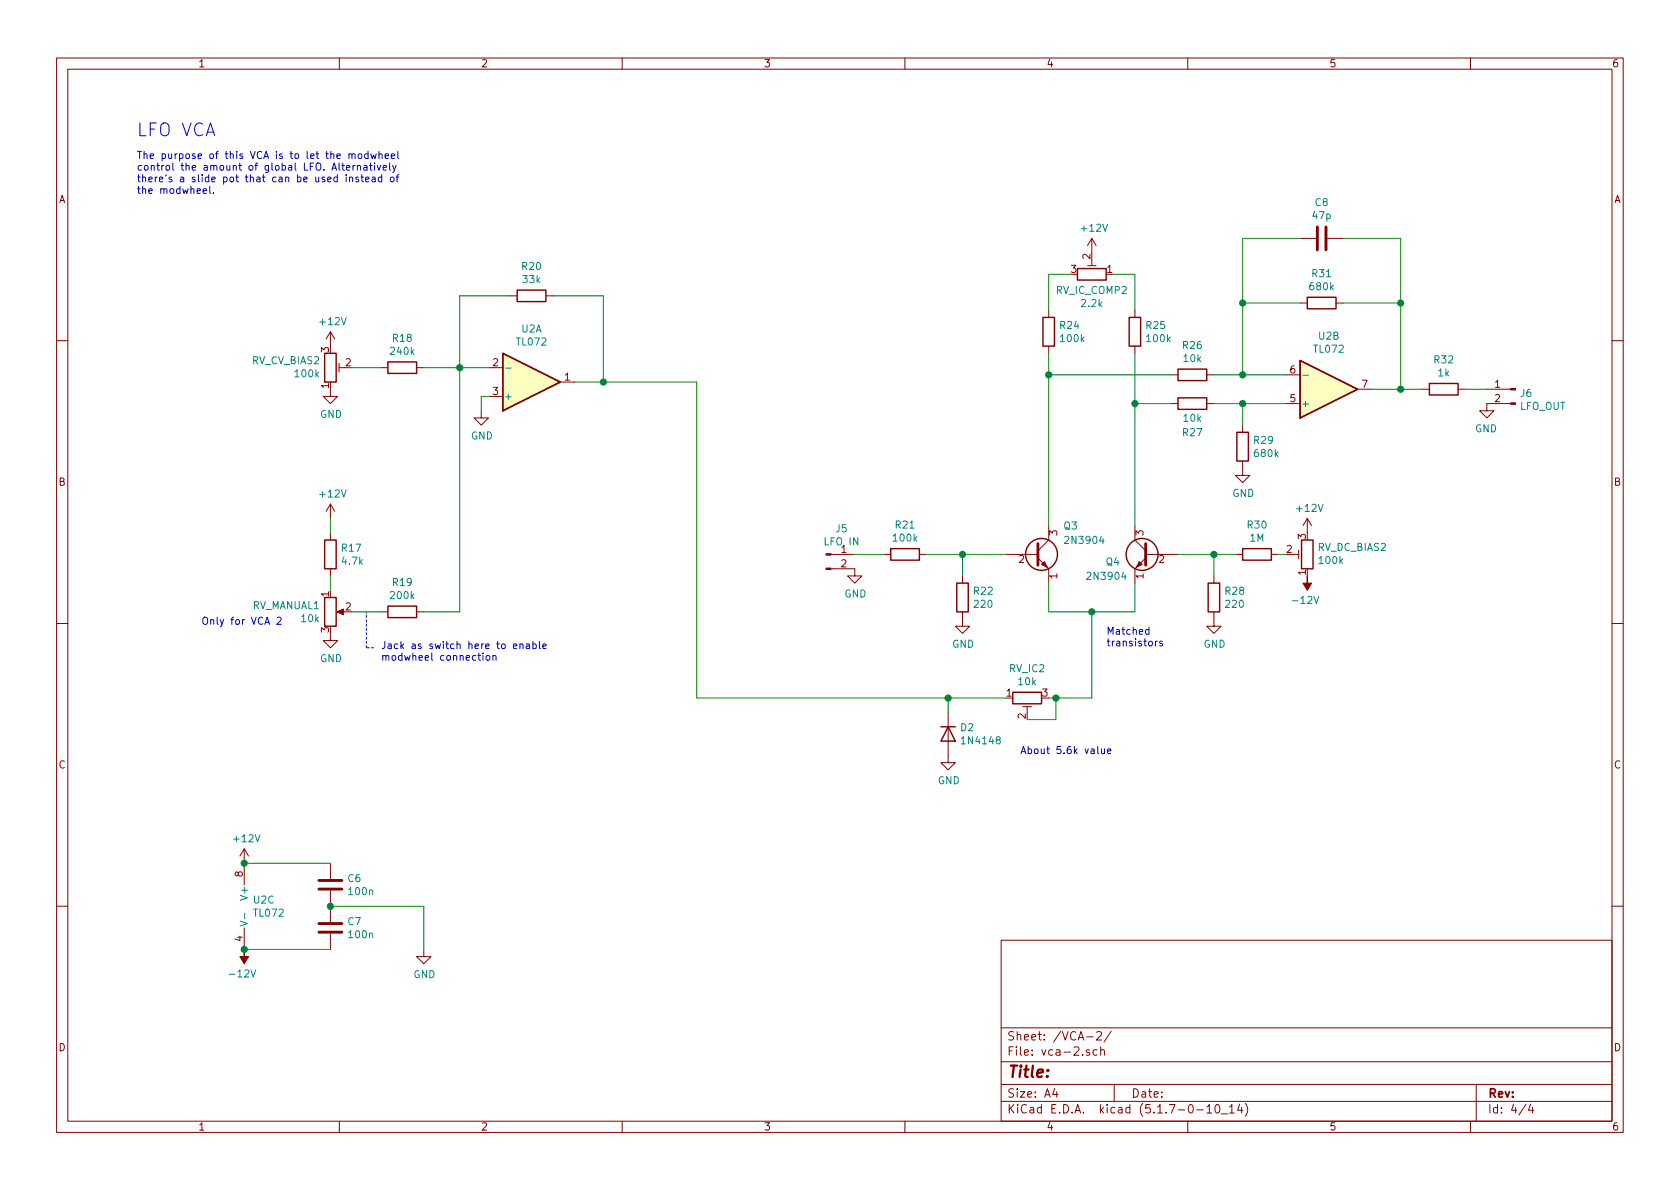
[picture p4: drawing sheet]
<svg xmlns="http://www.w3.org/2000/svg" width="297mm" height="210mm" viewBox="0 0 297 210" stroke-linecap="round" stroke-linejoin="round" font-family="sans-serif">
<g fill="none" stroke="#840000" stroke-width=".18">
<path d="M10 10.3h277v189.9h-277zM12 12.2h273v186.1h-273zM60 10.3v1.9M110 10.3v1.9M160 10.3v1.9M210 10.3v1.9M260 10.3v1.9M58.4 58.7v2.5M58.4 58.7l-.7 1.2M58.4 58.7l.8 1.2M90.2 52.3h1.2M96.5 52.3h1.3"/>
<path d="M185.4 54.9v1.2M192.3 47h1.5M193 42.2l-.7 1.2M193 42.2v2.5M193 46v1M193 42.2l.8 1.2M200.7 54.9v1.2M229.9 42.2h2.8M229.9 53.6h1.2M234.7 42.2h2.8M236.2 53.6h1.3M10 60.2h2"/>
<path d="M58.4 68.8v1.3h1.3l-1.3 1.3-1.3-1.3h1.3M59.9 65h1.1M59.9 64.3v1.5M67.3 65h1.3M73.7 65h1.2M85.1 72.6v1.3h1.3l-1.3 1.3-1.3-1.3h1.3M86.4 65h2.5M86.4 70.1h2.5M99.1 67.6h2.5M185.4 61.2v1.3M200.7 61.2v1.3M207 71.4h1.3"/>
<path d="M207 66.3h1.3M213.4 71.4h1.2M213.4 66.3h1.2M219.7 75.2v1.2M227.3 71.4h2.6M227.3 66.3h2.6M240 68.8h2.6M251.5 68.8h1.2M257.8 68.8h1.3M262.9 68.8h4.2M267.1 71.4h-4.2v1.2h-1.3l1.3 1.3 1.3-1.3h-1.3M285 60.2h2"/>
<path d="M58.4 89.1v2.6M58.4 94.2v1.3M58.4 89.1l-.7 1.3M58.4 89.1l.8 1.3M146.9 98h4.2M156.2 98h1.3M162.6 98h1.2M177.8 98h5.7M183.5 98.7l1.9 1.9v2.5M185.4 93v2.5l-1.9 1.9M200.7 93v2.5l1.9 1.9M202.6 98.7l-1.9 1.9v2.5"/>
<path d="M202.6 98h5.7M218.4 98h1.3M219.7 81.5v2.6h1.3l-1.3 1.2-1.3-1.2h1.3M224.8 98h1.3M228.6 98h1M229.6 97.3v1.5M231.1 91.7l-.7 1.3M231.1 91.7v2.5M231.1 91.7l.8 1.3M10 110.3h2M58.4 112v1.3h1.3l-1.3 1.2-1.3-1.2h1.3M58.4 100.6v1.2"/>
<path d="M59.9 108.2h1.1M67.3 108.2h1.3M73.7 108.2h1.2M146.9 100.6h4.2v1.2h1.3l-1.3 1.3-1.2-1.3h1.2M170.2 108.2v2.5h1.2l-1.2 1.3-1.3-1.3h1.3M170.2 101.8v1.3M214.6 108.2v2.5h1.3l-1.3 1.3-1.2-1.3h1.2M214.6 101.8v1.3M285 110.3h2M167.6 126v8.9h1.3l-1.3 1.2-1.2-1.2h1.2M180.8 125h1.6M181.6 125v1"/>
<path d="M43.2 150.1v6.4M43.2 150.1l-.8 1.3M43.2 150.1l.7 1.3M58.4 152.6v2.8M58.4 157.5v5.6M10 160.2h2M43.2 164.1v3.8M58.4 165.1v2.8M74.9 167.9v1.3h1.3l-1.3 1.2-1.2-1.2h1.2M177 166.3h108v32h-108zM285 160.2h2M60 198.3v1.9"/>
<path d="M110 198.3v1.9M160 198.3v1.9M177 194.8h108M177 191.8h108M177 187.8h108M177 181.8h108M186.5 192.5l-.4 1h1M186.8 193v1M192.1 183.4h1.2M192.6 185.7a.37 .37 0 0 0-.6 .1l.1 .2 .5 .2 .1 .1-.2 .3-.5-.1M193.9 182.6l.2-.2h.4l.3 .4-1 1.1h1M194 185.7l-.5-.1-.2 .3v.6l.2 .1 .5-.1"/>
<path d="M194.6 185.7h.1a.37 .37 0 0 1 .6 .1v.8M194.6 185.1v1.5M196.5 182.3l-1.3 2M197 191.8v3M210 198.3v1.9M211.6 196.3h1.2M213.4 195.8l.4-.5v1.5M213.4 196.8h.8M215 195.4l.3-.1a.94 .94 0 0 1 0 1.5 .8 .8 0 0 1-.6-.6 .8 .8 0 0 1 .3-.8zM216 197h1.1M217.4 195.8l.4-.5v1.5M217.4 196.8h.8"/>
<path d="M219.2 195.2l-.4 1.1h.9M219.5 195.8v1M220.2 195.1a1.71 1.71 0 0 1 0 2.3M260 198.3v1.9M261 191.8v6.5M269.8 195.2l-1.2 2M270.6 195.2l-.3 1.1h.9M271 195.8v1"/>
</g>
<g fill="#ffffc2" stroke="#ffffc2" stroke-width=".18">
<path d="M88.9 62.5l10.2 5.1-10.2 5z"/>
<path d="M229.9 63.7l10.1 5.1-10.1 5.1z"/>
</g>
<g fill="none" stroke="#840000" stroke-width=".25">
<path d="M91.4 51.3h5.1v2h-5.1zM184.4 56.1h2v5.1h-2zM190.5 47.5h5.1v2h-5.1zM199.6 56.1h2.1v5.1h-2.1zM231.1 52.6h5.1v2h-5.1zM57.4 62.5h2v5.1h-2zM68.6 64h5.1v2h-5.1zM88.9 62.5l10.2 5.1-10.2 5zM208.3 65.3h5.1v2h-5.1zM208.3 70.4h5.1v2h-5.1zM218.7 76.4h2v5.1h-2zM229.9 63.7l10.1 5.1-10.1 5.1z"/>
<path d="M252.7 67.8h5.1v2h-5.1zM57.4 95.5h2v5.1h-2zM157.5 97h5.1v2.1h-5.1zM219.7 97h5.1v2.1h-5.1zM230.1 95.5h2.1v5.1h-2.1zM57.4 105.7h2v5h-2zM68.6 107.2h5.1v2h-5.1zM169.2 103.1h2v5.1h-2zM213.6 103.1h2v5.1h-2zM166.4 128.5h2.5M167.6 128.5l1.3 2.6h-2.5zM179.1 122.4h5v2.1h-5z"/>
<circle cx="184.1" cy="98" r="2.82"/>
<circle cx="201.9" cy="98" r="2.82"/>
</g>
<path d="M89.4 65.1h1M230.4 66.4h.9M42.5 162.9l1.2 .4-1.2 .4M43.3 161.5v1" fill="none" stroke="#008484" stroke-width=".18"/>
<g fill="#840000" stroke="#840000" stroke-width=".18">
<path d="M43.2 167.9v1.3h.7l-.7 1.2-.8-1.2h.8z"/>
<path d="M59.6 108.2l1.1-.5v1z"/>
<path d="M267.1 71.2h.9v.3h-.9z"/>
<path d="M267.1 68.7h.9v.3h-.9z"/>
<path d="M184.7 99.3l.5 1-1.1-.5z"/>
<path d="M201.4 99.3l.5 .5-1 .5z"/>
<path d="M146 100.5h.9v.2h-.9z"/>
<path d="M146 97.9h.9v.3h-.9z"/>
<path d="M231.1 101.8v1.3h.8l-.8 1.3-.7-1.3h.7z"/>
</g>
<path d="M232.9 40.1v4.1M234.4 40.1v4.1M183.5 96.1v3.8M202.6 96.1v3.8M56.4 157.2h4.1M56.4 155.7h4.1M56.4 164.8h4.1M56.4 163.3h4.1" fill="none" stroke="#840000" stroke-width=".51"/>
<path d="M64.8 114.5v-6.3M66 114.5h-1.2" fill="none" stroke="#0000c2" stroke-width=".18" stroke-dasharray=".4 .4"/>
<g fill="none" stroke="#008400" stroke-width=".18">
<path d="M90.2 52.3h-8.9v55.9h-6.4M97.8 52.3h8.9v15.3M189.2 48.5h-3.8v6.4M196.8 48.5h3.9v6.4M219.7 53.6h10.2M229.9 42.2h-10.2v24.1M237.5 53.6h10.1M237.5 42.2h10.1v26.6M62.2 65h5.1M74.9 65h11.5M86.4 70.1h-1.3v2.5M101.6 67.6h21.6v55.8h54.6"/>
<path d="M185.4 62.5v30.5M185.4 66.3h21.6M200.7 62.5v30.5M200.7 71.4h6.3M214.6 71.4h12.7M214.6 66.3h12.7M219.7 71.4v3.8M242.6 68.8h8.9M259.1 68.8h3.8M58.4 91.7v2.5M151.1 98h5.1M163.8 98h14"/>
<path d="M170.2 98v3.8M208.3 98h10.1M214.6 98v3.8M226.1 98h1.2M58.4 101.8v2.6M62.2 108.2h5.1M185.4 103.1v5.1h15.3v-5.1M193 108.2v15.2h-7.6M167.6 123.4v2.6M186.7 123.4v3.8h-5.1M43.2 152.6h15.2M43.2 167.9h15.2"/>
<path d="M58.4 160.3h16.5v7.6"/>
</g>
<g fill="none" stroke="#0000c2" stroke-width=".18">
<path d="M35.9 33.8l.6-.1v-.3h-.4l-.2 .1 .1 .7h.5M37.1 32.9v1.1l.2 .2M37.7 34.1v.1M61.2 30.9v.1M61.2 31.3v.9M61.3 29.7l.6-.1-.1-.3h-.4l-.1 .1v.6h.5M61.7 27.3l.2-.1h.3v.8M61.7 27.2v.8M61.8 31.4l.2-.1 .3 .1 .1 .8M61.8 31.3v.9M62.2 27.4l.2-.2h.3l.1 .8M62.4 29.3v.8"/>
<path d="M62.8 29.3l-.4 .2M63.2 29.4l.2-.1h.3l.1 .8M63.2 29.3v.8M63.4 31.4l-.3-.1-.2 .2 .1 .2 .4 .1v.3h-.5M63.4 27.2h.4l.2 .2v.4l-.2 .2h-.4l-.1-.2zM63.8 31.3h.5M64 30.9v1.1l.3 .2M64.3 29.3h.5l.1 .8M64.6 31.7l.7-.1-.1-.2-.4-.1-.2 .2 .1 .6h.5M64.9 29.6h-.4l-.2 .2v.2h.6M65.1 27.2h-.4l-.2 .2 .1 .6h.5M65.1 26.8v1.2"/>
<path d="M65.3 29.3h.5M65.5 28.8v1.1l.3 .2M65.6 27.2l.2 .8 .2-.6 .3 .6 .2-.8M65.8 31.4h.5v.8M66.2 28.8v.2M66.2 29.3v.8M66.3 31.6l-.4 .1-.2 .1 .2 .4 .4-.1M66.7 29.3l.3 .8 .3-.8M67 27.3l.2-.1h.3l.1 .8M67 26.8v1.2M67.5 31.4l-.4-.1-.2 .2 .1 .6h.5M67.5 30.9v1.3"/>
<path d="M67.7 29.7l.7-.1-.1-.3h-.4l-.2 .1 .1 .6h.5M68.1 27.6l.6-.1v-.3h-.4l-.2 .2v.6h.6M68.9 28.8v1.1l.2 .2M69.1 31.4l.3-.1 .2 .1 .1 .5-.2 .2-.3 .1-.1-.2-.1-.5zM69.2 27.6l.6-.1-.1-.3h-.3l-.2 .2v.6h.5M69.4 29.3l.3 .8M70 29.3l-.4 1.1-.2 .1M70 31.3h.5M70.3 26.8v1.1l.2 .1M70.5 30.9l-.3 .2v1.1M49 109.3l.5-.2 .2 .4v.2l-.8 .7h.8M84.5 115.9h.5"/>
<path d="M84.7 115.5v1.1l.3 .2M85.4 115.5v.1M85.4 115.9v.9M86.1 116l.3-.1 .2 .2-.1 .6-.3 .1-.3-.3zM87.1 116l.2-.1 .3 .1 .1 .8M87.1 115.9v.9M90.8 114.3l.6-.1-.1-.3h-.3l-.2 .1v.6h.5M91.9 114l.2-.1h.3l.1 .8M91.9 113.9v.8M93.1 113.9h.4l.1 .8M93.6 114.2h-.4l-.2 .2 .1 .2h.5M94.2 113.9h.4l.2 .2-.1 .5h-.5"/>
<path d="M94.2 113.4v1.3M95.4 113.4v1.1l.2 .2M96 114.3l.6-.1-.1-.3h-.3l-.2 .1v.6h.5M203.1 111.4l-.3-.1-.3 .3 .2 .5h.4M203.1 110.9v1.3M204.6 113.4l-.3 .2M205.5 113.4h-.3l-.2 .2 .1 .1 .4 .2v.3h-.5M194.1 132v1.1l.2 .2M194.7 132.4l.1 .8 .3 .1 .2-.2M195.3 132.4v.9M195.8 132.8l.6-.1v-.2l-.4-.1-.2 .2 .1 .6h.5"/>
</g>
<g fill="#008400" stroke="#008400" stroke-width=".25">
<circle cx="170.2" cy="98" r=".51"/>
<circle cx="43.2" cy="167.9" r=".51"/>
<circle cx="43.2" cy="152.6" r=".51"/>
<circle cx="58.4" cy="160.3" r=".51"/>
<circle cx="193" cy="108.2" r=".51"/>
<circle cx="247.7" cy="53.6" r=".51"/>
<circle cx="219.7" cy="53.6" r=".51"/>
<circle cx="247.7" cy="68.8" r=".51"/>
<circle cx="167.6" cy="123.4" r=".51"/>
<circle cx="214.6" cy="98" r=".51"/>
<circle cx="81.3" cy="65" r=".51"/>
<circle cx="219.7" cy="66.3" r=".51"/>
<circle cx="185.4" cy="66.3" r=".51"/>
<circle cx="200.7" cy="71.4" r=".51"/>
<circle cx="219.7" cy="71.4" r=".51"/>
<circle cx="186.7" cy="123.4" r=".51"/>
<circle cx="106.7" cy="67.6" r=".51"/>
</g>
<text font-size="3.1" fill="#0000c2" x="24.1" y="24.1">LFO VCA</text>
<text font-size="2.8" fill="#840000" x="178" y="190.5">Title:</text>
<g font-size="2.1" fill="#840000">
<text x="178" y="184">Sheet: /VCA-2/</text>
<text x="178" y="186.7">File: vca-2.sch</text>
<text x="178" y="196.9">KiCad E.D.A. kicad (5.1.7-0-10_14)</text>
<text x="178" y="194.1">Size: A4</text>
<text x="200" y="194.1">Date:</text>
<text x="263" y="194.1">Rev:</text>
<text x="263" y="196.9">Id: 4/4</text>
</g>
<g font-size="1.8" fill="#840000">
<text x="35" y="11.9">1</text>
<text x="85" y="11.9">2</text>
<text x="135" y="11.9">3</text>
<text x="185" y="11.9">4</text>
<text x="235" y="11.9">5</text>
<text x="285" y="11.9">6</text>
<text x="10.4" y="35.9">A</text>
<text x="285.4" y="35.9">A</text>
<text x="192.8" y="45.8" transform="rotate(-90 192.8 45.8)">2</text>
<text x="189.4" y="48.3">3</text>
<text x="195.7" y="48.3">1</text>
<text x="58.2" y="62.3" transform="rotate(-90 58.2 62.3)">3</text>
<text x="61.1" y="64.8">2</text>
<text x="87.1" y="64.8">2</text>
<text x="58.2" y="68.7" transform="rotate(-90 58.2 68.7)">1</text>
<text x="87.1" y="69.8">3</text>
<text x="99.8" y="67.3">1</text>
<text x="228.1" y="71.1">5</text>
<text x="228.1" y="66">6</text>
<text x="240.8" y="68.6">7</text>
<text x="264.3" y="68.6">1</text>
<text x="264.3" y="71.1">2</text>
<text x="10.4" y="85.9">B</text>
<text x="285.4" y="85.9">B</text>
<text x="186.9" y="94.7" transform="rotate(-90 186.9 94.7)">3</text>
<text x="202.2" y="94.7" transform="rotate(-90 202.2 94.7)">3</text>
<text x="230.9" y="95.3" transform="rotate(-90 230.9 95.3)">3</text>
<text x="148.7" y="97.8">1</text>
<text x="148.7" y="100.3">2</text>
<text x="180.2" y="99.6">2</text>
<text x="204.9" y="99.6">2</text>
<text x="227.5" y="97.8">2</text>
<text x="230.9" y="101.7" transform="rotate(-90 230.9 101.7)">1</text>
<text x="58.2" y="105.5" transform="rotate(-90 58.2 105.5)">1</text>
<text x="61.1" y="107.9">2</text>
<text x="186.9" y="102.3" transform="rotate(-90 186.9 102.3)">1</text>
<text x="202.2" y="102.3" transform="rotate(-90 202.2 102.3)">1</text>
<text x="58.2" y="111.9" transform="rotate(-90 58.2 111.9)">3</text>
<text x="178" y="123.2">1</text>
<text x="184.3" y="123.2">3</text>
<text x="181.4" y="127.1" transform="rotate(-90 181.4 127.1)">2</text>
<text x="10.4" y="135.9">C</text>
<text x="285.4" y="135.9">C</text>
<text x="42.9" y="155" transform="rotate(-90 42.9 155)">8</text>
<text x="42.9" y="166.5" transform="rotate(-90 42.9 166.5)">4</text>
<text x="10.4" y="185.9">D</text>
<text x="285.4" y="185.9">D</text>
<text x="35" y="199.9">1</text>
<text x="85" y="199.9">2</text>
<text x="135" y="199.9">3</text>
<text x="185" y="199.9">4</text>
<text x="235" y="199.9">5</text>
<text x="285" y="199.9">6</text>
</g>
<g font-size="1.8" fill="#0000c2">
<text x="24.1" y="28.1">The purpose of this VCA is to let the modwheel</text>
<text x="24.1" y="30.2">control the amount of global LFO. Alternatively</text>
<text x="24.1" y="32.2">theres a slide pot that can be used instead of</text>
<text x="24.1" y="34.3">the modwheel.</text>
<text x="35.6" y="110.5">Only for VCA 2</text>
<text x="195.6" y="112.2">Matched</text>
<text x="67.3" y="114.8">Jack as switch here to enable</text>
<text x="67.3" y="116.8">modwheel connection</text>
<text x="195.6" y="114.3">transistors</text>
<text x="180.3" y="133.3">About 5.6k value</text>
</g>
<g font-size="1.8" fill="#008484">
<text x="191.3" y="41">+12V</text>
<text x="232.2" y="38.8">47p</text>
<text x="232.6" y="36.4">C8</text>
<text x="92.4" y="47.7">R20</text>
<text x="92.5" y="50.1">33k</text>
<text x="186.8" y="52">RV_IC_COMP2</text>
<text x="231.7" y="51.3">680k</text>
<text x="232.1" y="49">R31</text>
<text x="56.7" y="57.5">+12V</text>
<text x="92.2" y="58.8">U2A</text>
<text x="187.5" y="58.2">R24</text>
<text x="191.3" y="54.3">2.2k</text>
<text x="202.7" y="58.2">R25</text>
<text x="44.5" y="64.4">RV_CV_BIAS2</text>
<text x="69.2" y="62.8">240k</text>
<text x="69.5" y="60.4">R18</text>
<text x="91.4" y="61.1">TL072</text>
<text x="187.6" y="60.5">100k</text>
<text x="202.9" y="60.5">100k</text>
<text x="209.2" y="61.7">R26</text>
<text x="209.3" y="64">10k</text>
<text x="232.4" y="62.4">TL072</text>
<text x="233.2" y="60.1">U2B</text>
<text x="253.6" y="64.3">R32</text>
<text x="52.3" y="66.7">100k</text>
<text x="89" y="70.7">+</text>
<text x="254.3" y="66.6">1k</text>
<text x="268.9" y="70.2">J6</text>
<text x="56.6" y="73.9">GND</text>
<text x="83.3" y="77.7">GND</text>
<text x="209.2" y="77.1">R27</text>
<text x="209.3" y="74.6">10k</text>
<text x="230" y="72">+</text>
<text x="260.8" y="76.4">GND</text>
<text x="268.7" y="72.5">LFO_OUT</text>
<text x="221.8" y="78.5">R29</text>
<text x="221.9" y="80.8">680k</text>
<text x="56.7" y="88">+12V</text>
<text x="217.9" y="87.9">GND</text>
<text x="147.8" y="94.1">J5</text>
<text x="158.1" y="95.8">100k</text>
<text x="158.4" y="93.5">R21</text>
<text x="188.1" y="93.6">Q3</text>
<text x="220.6" y="93.5">R30</text>
<text x="221" y="95.8">1M</text>
<text x="229.4" y="90.5">+12V</text>
<text x="60.5" y="97.6">R17</text>
<text x="60.6" y="99.9">4.7k</text>
<text x="145.9" y="96.4">LFO IN</text>
<text x="188.6" y="96.2">2N3904</text>
<text x="195.6" y="100">Q4</text>
<text x="233" y="97.4">RV_DC_BIAS2</text>
<text x="233.3" y="99.7">100k</text>
<text x="44.6" y="107.7">RV_MANUAL1</text>
<text x="69.2" y="105.9">200k</text>
<text x="69.5" y="103.6">R19</text>
<text x="149.3" y="105.7">GND</text>
<text x="172.2" y="105.2">R22</text>
<text x="172.4" y="107.5">220</text>
<text x="192.5" y="102.5">2N3904</text>
<text x="216.7" y="105.2">R28</text>
<text x="216.8" y="107.5">220</text>
<text x="228.9" y="106.8">-12V</text>
<text x="53.4" y="110">10k</text>
<text x="56.6" y="117.1">GND</text>
<text x="168.4" y="114.5">GND</text>
<text x="178.5" y="118.9">RV_IC2</text>
<text x="212.8" y="114.5">GND</text>
<text x="180.1" y="121.2">10k</text>
<text x="169.9" y="129.3">D2</text>
<text x="170.3" y="131.6">1N4148</text>
<text x="165.8" y="138.7">GND</text>
<text x="41.5" y="148.9">+12V</text>
<text x="61.5" y="156">C6</text>
<text x="43.8" y="158.8" transform="rotate(-90 43.8 158.8)">V+</text>
<text x="44.9" y="159.8">U2C</text>
<text x="61.8" y="158.3">100n</text>
<text x="45" y="162.1">TL072</text>
<text x="61.5" y="163.6">C7</text>
<text x="61.8" y="165.9">100n</text>
<text x="40.9" y="172.8">-12V</text>
<text x="73.1" y="173">GND</text>
</g>
</svg>
